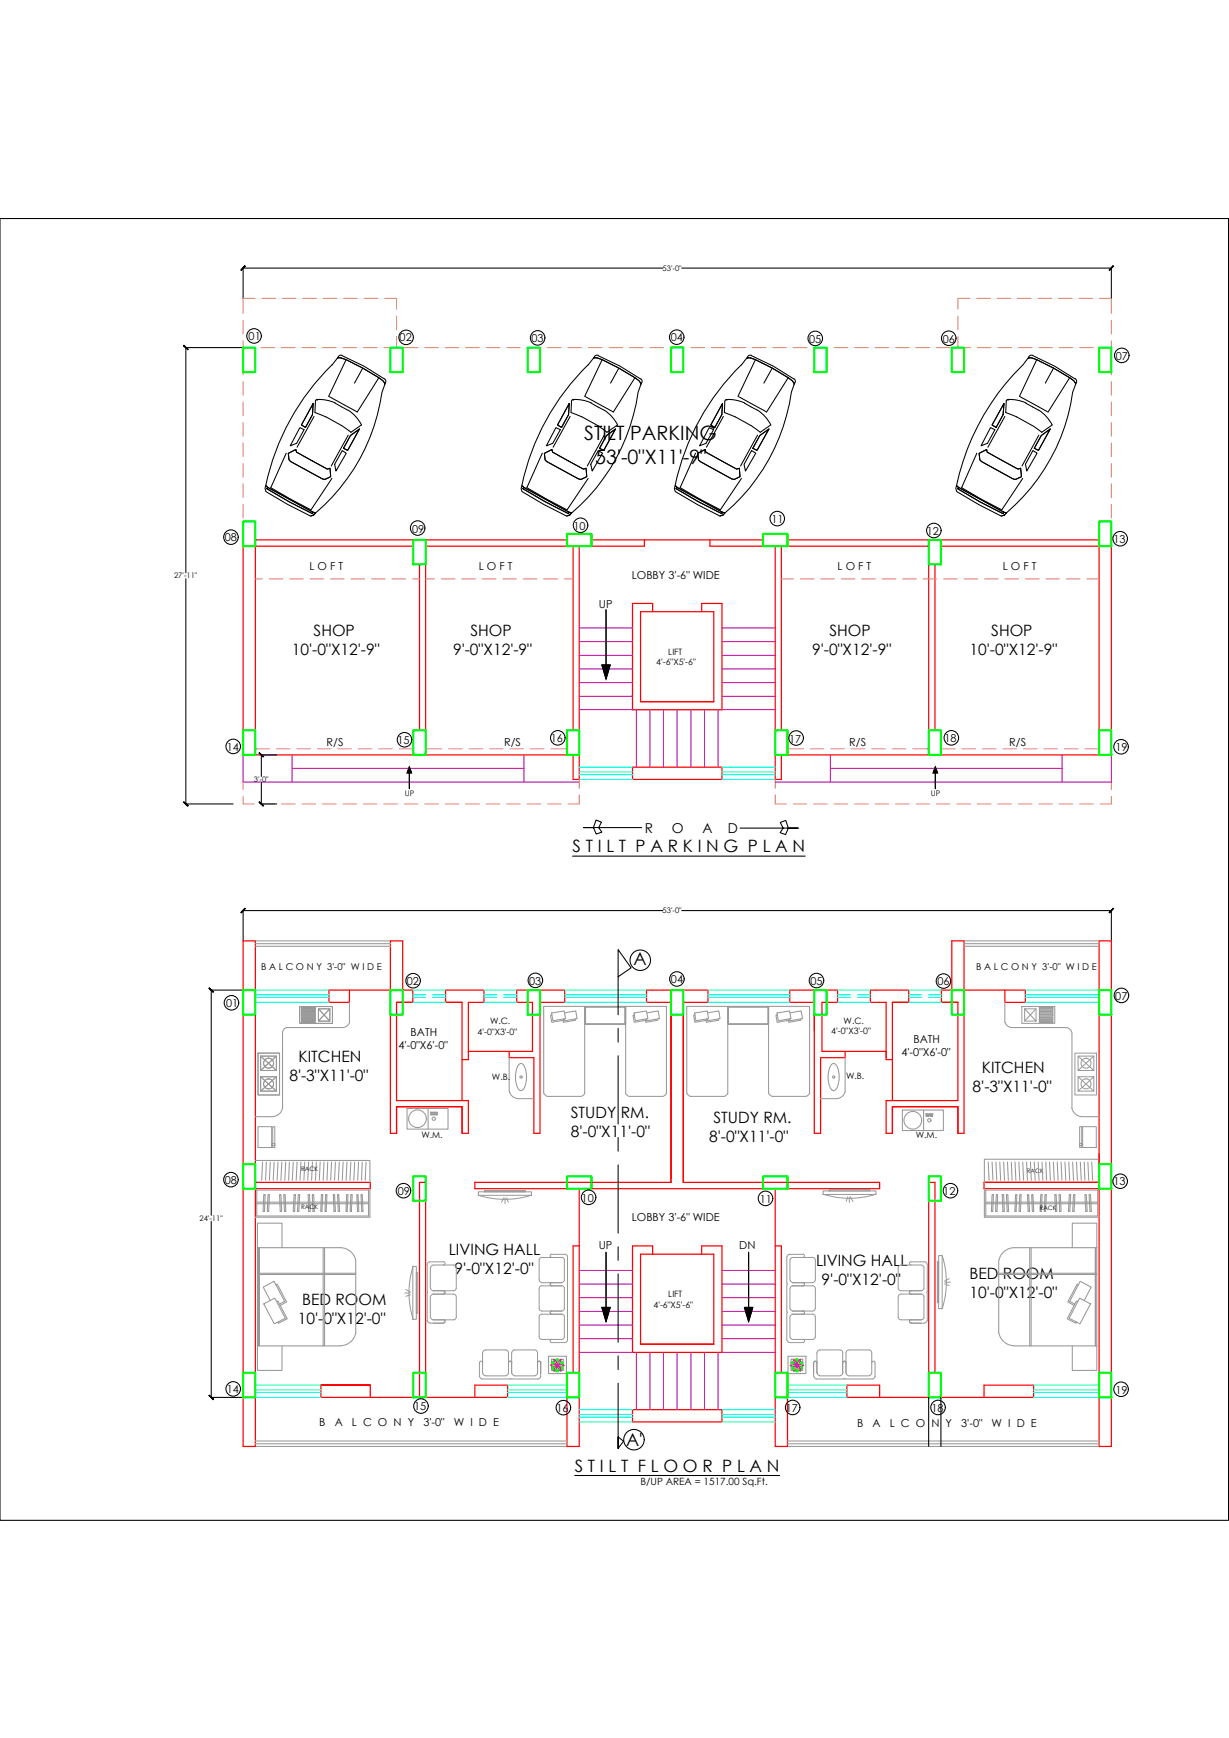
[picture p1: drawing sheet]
<svg xmlns="http://www.w3.org/2000/svg" width="297mm" height="420mm" viewBox="0 0 297 420" stroke-linecap="round" stroke-linejoin="round" font-family="sans-serif">
<!-- layer: 0 -->
<g fill="none" stroke="#f00" stroke-width=".3">
<path d="M58.8 130.5v52h81.2M61.7 130.5h75.3M99.9 132h-38.2v50.5M101.4 136.4v40.1M102.9 130.5v52M102.9 132h34.1M140 132v56.4h-1.5v-5.9M143 130.5h41.4M155.7 130.5v1.5h-17.2v44.5M171.6 130.5v1.5h52.9M187.4 132v56.4h1.4v-5.9M188.8 132v44.5"/>
<path d="M190.3 130.5h75.3M224.5 130.5v52M226 136.4v40.1M227.4 132h38.2v50.5M268.6 130.5v52h-81.2M154.8 147.9h17.7v21.7h-17.7zM157.7 147.9v-2h-4.8v25.7h21.6v-25.7h-4.9v2M152.9 185.5h21.6v2.9h-21.6zM58.8 227.5h2.9v58.3h27.8v1.6h-27.8v62.3h-2.9zM84.5 239.4v2.9h-5v-2.9h14.9M95.8 239.4h4v2.9h-4v23.8h17.4v7.9h-1.5v-6.5M97.3 239.4v-11.9h-2.9v46.5h1.4"/>
<path d="M156.3 239.4h14.8v2.9h-6v43.5h47.5v1.6h-97.8v-1.6h47.4v-43.5h-5.9zM230 239.4v-11.9h3v46.5h-1.5M231.5 239.4h-4v2.9h4v23.8h-17.3v7.9h1.5v-6.5M233 239.4h14.8v2.9h-4.9v-2.9M265.6 227.5h3v122.2h-3v-62.3h-27.8v-1.6h27.8zM111.7 256.2h1.5v-13.9h3.8v-2.9h-9.3v2.9h4v23.8M113.2 254.2h15.5v-11.9h-3.8v-2.9h11.6v2.9h-6v31.7h-1.5v-18.3h-5.9v-1.5M204.3 254.2v1.5h-6v18.3h-1.5v-31.7h-5.9v-2.9h11.5v2.9h-3.7v11.9h15.5M215.7 256.2h-1.5v-13.9h-3.8v-2.9h9.2v2.9h-3.9v23.8M111.7 267.5h-15.9v6.5M111.7 267.5v6.5M215.7 267.5h15.8v6.5"/>
<path d="M215.7 267.5v6.5M140 287.4v62.3h-3v-11.9M187.4 287.4v62.3h2.9v-11.9M140 301.2h-1.5v30.7M154.8 303.2h17.7v21.8h-17.7zM157.7 303.2v-2h-4.8v25.7h21.6v-25.7h-4.9v2M187.4 301.2h1.4v30.7M89.4 334.9h-11.8h11.9M89.5 334.9h-11.9v2.9h45.1v-2.9h-7.9v2.9M89.5 334.9v2.9M101.4 337.8v-52h1.5v52M212.6 337.8v-2.9h-7.9v2.9h45.1v-2.9h-12v2.9"/>
<path d="M226 331.9v-46.1h-1.5v52M152.9 340.8h21.6v2.9h-21.6z"/>
</g>
<g fill="none" stroke="#989898" stroke-width=".25">
<path d="M61.7 227.5h32.7M61.7 228.1h32.7M61.7 228.8h32.7M233 227.5h32.6M233 228.1h32.6M233 228.8h32.6M68.3 249.6v18.4M69.3 248.4l-.8 .5-.2 .7M84.5 242.3v4.9M84.5 247.1l-.4 .7-1.1 .6h-13.7M123.1 255.7v8.1M125.3 257.4a.68 .68 0 0 1 1.2 0 6.2 6.2 0 0 1 0 5.9 .68 .68 0 0 1-1.2 0 6.2 6.2 0 0 1 0-5.9z"/>
<path d="M133.3 244.9l3.1-.5 .3 1.9-3.1 .5zM133.4 245.4h-.3l.2 1.7 3-.5-.1-.3M136.4 244.9l2.7-.5 .4 1.9-3.1 .5v-.5M139.1 246.3v.3l-3 .5v-.4M141.3 243.3h9.9v4.4h-9.9zM141.5 243.5h9.5v4h-9.5zM153.2 244.9l3.1-.5 .3 1.9-3.1 .5zM153.3 245.4h-.3l.3 1.7 2.9-.5v-.3M156.3 244.9l2.8-.5 .3 1.9-3.1 .5v-.5M159 246.3v.3l-2.9 .5-.1-.4M167.9 244.9l3-.5 .3 1.9-3 .5zM168 245.4h-.4l.3 1.7 3-.5-.1-.3"/>
<path d="M171 244.9l2.7-.5 .3 1.9-3 .5-.1-.5M173.6 246.3l.1 .3-3 .5-.1-.4M175.9 243.3h9.9v4.4h-9.9zM176.1 243.5h9.5v4h-9.5zM187.8 244.9l3-.5 .4 1.9-3.1 .5zM187.9 245.4h-.4l.3 1.7 3-.5-.1-.3M190.9 244.9l2.7-.5 .4 1.9-3.1 .5-.1-.5M193.5 246.3l.1 .3-3 .5v-.4M200.9 257.4a.68 .68 0 0 1 1.2 0 6.2 6.2 0 0 1 0 5.9 .68 .68 0 0 1-1.2 0 6.2 6.2 0 0 1 0-5.9zM204.3 255.7v8.1M242.9 242.3v4.9M242.9 247.1l.4 .7 1.1 .6h13.2"/>
<path d="M257.7 248.4a1.67 1.67 0 0 1 1.4 1.4M259.1 249.9v18.1M61.7 270h4.4M68.3 267.9a2.48 2.48 0 0 1-2.2 2M98.4 268h9.9v5h-9.9zM103.5 268v5M104.1 268.9h1.6v.2h-1.6zM104.1 269.3h.7v.2h-.7zM105 269.3h.7v.2h-.7zM123.1 263.8a2.1 2.1 0 0 0 1.9 1.7M125 265.6h4M132.3 265l8.1 .1 .6-.3 .3-.6v-20.9h-9.9v20.9l.4 .6 .6 .3"/>
<path d="M151.2 264.3l.4 .5 .5 .3 8-.1M151.2 264.2v-20.9h9.9v20.9l-.4 .6-.5 .3M175.9 264.2v-20.9h-9.9v20.9l.4 .6 .5 .3 8-.1M175.9 264.3l-.3 .5-.6 .3M195.7 264.2v-20.9h-9.9v20.9l.3 .6 .6 .3 8-.1 .6-.2 .4-.5M198.3 265.6h4.1M204.3 263.8a2.1 2.1 0 0 1-1.9 1.7M218.1 268.4h9.9v4.9h-9.9zM223.2 268.4v4.9M223.8 269.2h1.7v.3h-1.7zM223.8 269.7h.7v.2h-.7zM224.7 269.7h.7v.2h-.7z"/>
<path d="M259.1 267.9a2.48 2.48 0 0 0 2.2 2M261.2 270h4.4M61.7 280.5h27.7v5.3M62.1 287.7h27v6.3h-27zM62.1 290.6h27M62.1 291h27M63.5 280.9l-.3 4.4M63.8 288.8h.3l-.2 4.1h-.3zM64.4 280.9l-.2 4.4M64.8 288.8h.3l-.2 4.1h-.3zM65.3 280.9l-.2 4.4M66.3 280.9l-.3 4.4"/>
<path d="M67.2 280.9l-.2 4.4M67.6 288.8h.3l.2 4.1h-.4zM68.1 280.9l-.2 4.4M68.6 288.8h.3l.2 4.1h-.4zM69 280.9l-.2 4.4M69.9 280.9l-.1 4.4M70.9 280.9l-.2 4.4M71.1 288.8h.3l-.2 4.1h-.3zM71.8 280.9l-.2 4.4M72.1 288.8h.3l-.2 4.1h-.3zM72.7 280.9l-.2 4.4M73.7 280.9l-.3 4.4"/>
<path d="M74.5 288.8h.3l.2 4.1h-.4zM74.6 280.9l-.2 4.4M75.5 288.8h.3l.2 4.1h-.4zM75.5 280.9l-.2 4.4M76.5 280.9l-.3 4.4M77.4 280.9l-.2 4.4M77.7 288.8h.3l-.2 4.1h-.3zM78.3 280.9l-.2 4.4M78.7 288.8h.3l-.2 4.1h-.3zM79.2 280.9l-.2 4.4M80.1 280.9l-.2 4.4M80.6 288.8h.3l.2 4.1h-.4z"/>
<path d="M81.1 280.9l-.2 4.4M81.6 288.8h.3l.2 4.1h-.4zM82 280.9l-.2 4.4M82.9 280.9l-.2 4.4M83.8 288.8h.3l-.2 4.1h-.3zM83.9 280.9l-.2 4.4M84.8 288.8h.3l-.2 4.1h-.3zM84.8 280.9l-.2 4.4M85.7 280.9l-.2 4.4M86.2 288.8h.3l.2 4.1h-.3zM86.7 280.9l-.3 4.4M87.2 288.8h.3l.3 4.1h-.4z"/>
<path d="M87.5 280.9l-.1 4.4M88.5 280.9l-.2 4.4M89.4 287.4v6.9h-27.7M237.9 287.4v6.9h27.7M238.3 287.7h27v6.3h-27zM238.3 290.6h27M238.3 291h27M238.8 280.9l.3 4.4M239.8 288.8h.3l-.2 4.1h-.3zM239.8 280.9l.2 4.4M240.7 280.9l.2 4.4M240.8 288.8h.3l-.1 4.1h-.4z"/>
<path d="M241.6 280.9l.3 4.4M242.2 288.8h.4l.1 4.1h-.3zM242.6 280.9l.2 4.4M243.2 288.8h.4l.2 4.1h-.4zM243.5 280.9l.2 4.4M244.4 280.9l.2 4.4M245.3 280.9l.2 4.4M245.4 288.8h.4l-.2 4.1h-.3zM246.3 280.9l.2 4.4M246.5 288.8h.3l-.2 4.1h-.3zM247.2 280.9l.2 4.4M248.1 280.9l.2 4.4"/>
<path d="M248.3 288.8h.3l.2 4.1h-.3zM249 280.9l.3 4.4M249.3 288.8h.3l.3 4.1h-.4zM250 280.9l.2 4.4M250.9 280.9l.2 4.4M251.5 288.8h.4l-.2 4.1h-.3zM251.8 280.9l.3 4.4M252.6 288.8h.3l-.2 4.1h-.3zM252.8 280.9l.1 4.4M253.7 280.9l.2 4.4M254.6 280.9l.2 4.4M254.9 288.8h.4l.1 4.1h-.3z"/>
<path d="M255.5 280.9l.2 4.4M255.9 288.8h.4l.2 4.1h-.4zM256.5 280.9l.2 4.4M257.4 280.9l.2 4.4M258.3 280.9l.2 4.4M258.4 288.8h.4l-.2 4.1h-.4zM259.2 280.9l.3 4.4M259.5 288.8h.3l-.2 4.1h-.4zM260.2 280.9l.2 4.4M261.1 280.9l.2 4.4M262 280.9l.2 4.4M262.2 288.8h.4l.2 4.1h-.4z"/>
<path d="M262.9 280.9l.2 4.4M263.2 288.8h.4l.2 4.1h-.4zM263.9 280.9l.2 4.4M265.6 280.2h-27.7v5.6M62.2 301.6v23.8h20.1M62.2 301.6h20.1a3.8 3.8 0 0 1 3.7 3.1v17.6M62.2 301.6v-5.9h6v5.9M62.2 307.8h23.8M62.2 308.1h23.8M62.5 301.6h.2v23.8h-.2zM63.8 315.2l2.6-1.4 2.6 4.9-2.7 1.3zM65.3 314.4l-1.7-3.2 2.7-1.4 2.5 4.8-1.2 .7"/>
<path d="M66.7 310.6l.3-.2 2.3 4.3-1.6 .9M66.8 314.7l.3-.2 2.3 4.3-2.1 1.1-.2-.3M78.1 301.6v23.8M78.4 301.6v23.8M241.4 307.8h23.7M241.4 308.1h23.7M248.9 301.6v23.8M249.2 301.6v23.8M259.2 301.6v-5.9h5.9v5.9M260.5 314.7l-.3-.2-2.3 4.3 2.2 1.1 .1-.3M260.6 310.6l-.3-.2-2.2 4.3 1.5 .9M260.9 313.8l2.7 1.4-2.6 4.8-2.6-1.3z"/>
<path d="M262 314.4l1.7-3.2-2.6-1.4-2.6 4.8 1.3 .7M264.7 301.6h.1v23.8h-.1zM265.1 301.6v23.8h-20M265.1 301.6h-20a3.8 3.8 0 0 0-3.7 3.1v17.6M62.2 325.4v5.9h6v-5.9M86 322.3a3.8 3.8 0 0 1-3.7 3M132.6 327.9h4.3v4.2h-4.3zM133.3 328.6h2.8v2.7h-2.8zM190.5 327.9h4.3v4.2h-4.3zM191.2 328.6h2.8v2.7h-2.8zM241.4 322.3a3.8 3.8 0 0 0 3.7 3M259.2 325.4v5.9h5.9v-5.9"/>
<path d="M61.7 349.7h75.3M61.7 349h75.3M61.7 348.4h75.3M190.3 349.7h75.3M190.3 349h75.3M190.3 348.4h75.3"/>
<circle cx="100.9" cy="270.4" r="2.14"/>
<circle cx="104.8" cy="270.4" r=".4"/>
<circle cx="125.9" cy="260.4" r=".28"/>
<circle cx="201.5" cy="260.4" r=".28"/>
<circle cx="220.6" cy="270.8" r="2.14"/>
<circle cx="224.6" cy="270.8" r=".4"/>
</g>
<g fill="none" stroke="#b800b8" stroke-width=".25">
<path d="M140 151.8h12.9M140 155.1h12.9M140 158.4h12.9M174.5 151.8h12.9M174.5 155.1h12.9M174.5 158.4h12.9M140 161.7h12.9M140 165h12.9M140 168.3h12.9M140 171.6h12.9M153.8 171.6v13.9M157.1 171.6v13.9"/>
<path d="M160.4 171.6v13.9M163.7 171.6v13.9M167 171.6v13.9M170.3 171.6v13.9M173.6 171.6v13.9M174.5 161.7h12.9M174.5 165h12.9M174.5 168.3h12.9M174.5 171.6h12.9M58.8 182.5v6.6h81.2M70.6 182.5v6.6M70.6 185.8h56"/>
<path d="M126.6 182.5v6.6M200.7 185.8h56M200.7 182.5v6.6M256.7 182.5v6.6M268.6 182.5v6.6h-81.2M140 307.1h12.9M140 310.4h12.9M140 313.7h12.9M140 317h12.9M174.5 307.1h12.9M174.5 310.4h12.9M174.5 313.7h12.9"/>
<path d="M174.5 317h12.9M140 320.3h12.9M140 323.6h12.9M140 326.9h12.9M153.8 326.9v13.9M157.1 326.9v13.9M160.4 326.9v13.9M163.7 326.9v13.9M167 326.9v13.9M170.3 326.9v13.9M173.6 326.9v13.9M174.5 320.3h12.9"/>
<path d="M174.5 323.6h12.9M174.5 326.9h12.9"/>
</g>
<g fill="none" stroke="#000" stroke-width=".25">
<path d="M0 52.8h296.9v314.7h-296.9zM58.8 64.7v7.4M58.8 64.8h101.4M164.8 64.8h103.8M268.6 64.7v7.4M44.8 84h13.9M44.9 84v54.5M44.9 139.9v54.5M146.5 147.4v13.3h1l-1 3.5-1-3.5h1zM44.8 194.4h11.5M63.1 194.4h3.8M63.1 182.5h3.8"/>
<path d="M63.2 182.5v5.2M63.2 189.1v5.3M98.9 185.4l.6 1.5h-.6v3.8v-3.8h-.5zM226.1 185.4l.5 1.5h-.5v3.8v-3.8h-.6zM138.4 207h56.2M143.4 200.1l.7 1.5 1.4-.4-.8-1.1 .7-1.3-1.3-.6-.7 1.9h-2.3h14M178.9 200.2h14h-2.4l-.6-1.9-1.3 .5 .7 1.4-.7 1.1 1.3 .5 .6-1.6M51 239.4h7.7M51.1 239.4v54.4M58.8 220v7.5M58.8 220.1h101.4M149.4 236.1l3.1-2.1-3.1-4.4v15.7"/>
<path d="M164.8 220.1h103.8M268.6 220v7.5M149.4 248.6v3.3M149.4 255.2v16.5M149.4 275v3.3M51.1 295.2v42.6M149.4 281.6v16.5M146.5 302.7v13.4h1l-1 3.4-1-3.4h1zM149.4 301.4v3.3M149.4 308v16.5M180.9 302.7v13.4h1l-1 3.4-1-3.4h1zM51 337.8h7.7"/>
<path d="M149.4 334.4v15.7v-2.7l1.3 1-1.3 1.7M149.4 327.8v3.3M224.5 337.8v11.9M227.4 337.8v11.9M138.9 356.7h49.5"/>
<circle cx="61.4" cy="81.2" r="1.76"/>
<circle cx="98.1" cy="81.6" r="1.76"/>
<circle cx="129.9" cy="81.7" r="1.76"/>
<circle cx="163.6" cy="81.5" r="1.76"/>
<circle cx="197" cy="81.8" r="1.76"/>
<circle cx="229.3" cy="81.8" r="1.76"/>
<circle cx="271.1" cy="85.9" r="1.76"/>
<circle cx="55.8" cy="129.9" r="1.76"/>
<circle cx="100.9" cy="127.7" r="1.76"/>
<circle cx="140.3" cy="127" r="1.76"/>
<circle cx="187.9" cy="125.4" r="1.76"/>
<circle cx="225.7" cy="128.2" r="1.76"/>
<circle cx="270.7" cy="130.2" r="1.76"/>
<circle cx="97.8" cy="178.8" r="1.76"/>
<circle cx="134.8" cy="178.4" r="1.76"/>
<circle cx="192.4" cy="178.4" r="1.76"/>
<circle cx="229.9" cy="178.4" r="1.76"/>
<circle cx="56.4" cy="180.4" r="1.76"/>
<circle cx="271" cy="180.5" r="1.76"/>
<circle cx="99.8" cy="237.1" r="1.76"/>
<circle cx="129.4" cy="237" r="1.76"/>
<circle cx="154.7" cy="232.1" r="2.48"/>
<circle cx="163.6" cy="236.7" r="1.76"/>
<circle cx="197.3" cy="237" r="1.76"/>
<circle cx="228" cy="237.2" r="1.76"/>
<circle cx="55.9" cy="242.4" r="1.76"/>
<circle cx="271" cy="240.6" r="1.76"/>
<circle cx="55.8" cy="285.2" r="1.76"/>
<circle cx="97.5" cy="287.8" r="1.76"/>
<circle cx="142.3" cy="289.5" r="1.76"/>
<circle cx="185" cy="289.7" r="1.76"/>
<circle cx="229.7" cy="287.8" r="1.76"/>
<circle cx="270.7" cy="285.6" r="1.76"/>
<circle cx="56.4" cy="335.8" r="1.76"/>
<circle cx="101.7" cy="339.9" r="1.76"/>
<circle cx="271" cy="335.9" r="1.76"/>
<circle cx="136.2" cy="340.3" r="1.76"/>
<circle cx="153.2" cy="348" r="2.48"/>
<circle cx="191.6" cy="340.3" r="1.76"/>
<circle cx="226.7" cy="340.3" r="1.76"/>
</g>
<g fill="#000" stroke="#000" stroke-width=".24">
<path d="M145.5 160.7h2l-1 3.5zM98.9 185.4l.6 1.5h-1.1zM226.1 185.4l.5 1.5h-1.1zM145.5 316.1h2l-1 3.4zM179.9 316.1h2l-1 3.4z"/>
<path d="M59.2 64.3l-.9 1.1 1-1.1zM58.2 65.2l1-.9-.9 1.1z"/>
<path d="M268.1 65.2v.2l.9-1.1zM269 64.3h.2l-1.1 1.1z"/>
<path d="M44.4 83.6l.9 .9h.2zM44.4 83.6l1.1 .9z"/>
<path d="M44.4 193.8v.1l1.1 .9zM44.4 193.9l1.1 .9-.2 .1z"/>
<path d="M62.7 193.8l-.1 .1 1.1 .9zM62.6 193.9l1.1 .9-.1 .1z"/>
<path d="M62.6 182l1 1 .1-.1zM62.6 182l1.1 .9z"/>
<path d="M59.2 219.6l-.9 1.1 1-1zM59.2 219.6l-.9 1.1-.1-.1z"/>
<path d="M50.5 238.9l1 1 .1-.1zM50.5 238.9l1.1 .9z"/>
<path d="M268.1 220.6v.1l.9-1.1zM269 219.6l.2 .1-1.1 1z"/>
<path d="M50.6 337.3l1 .9zM50.5 337.4l1.1 .8-.1 .2z"/>
</g>
<!-- layer: f -->
<g fill="none" stroke="#989898" stroke-width=".24">
<path d="M62.4 254.6h5.2v10.1h-5.2zM63 255.3h3.8v3.5h-3.8zM63 255.3l3.8 3.5M66.8 255.3l-3.8 3.5M72.4 243.3h7.9v4.1h-7.9zM72.9 246.9h3.3v.3h-3.3zM72.9 246.4h3.3v.3h-3.3zM72.9 245.9h3.3v.3h-3.3zM72.9 245.4h3.3v.3h-3.3zM72.9 244.9h3.3v.3h-3.3zM72.9 244.4h3.3v.3h-3.3zM72.9 243.9h3.3v.3h-3.3z"/>
<path d="M72.9 243.5h3.3v.3h-3.3zM77 243.9l2.7 2.9M79.7 243.9l-2.7 2.9v-2.9h2.7v2.9h-2.7M247 243.3h7.9v4.1h-7.9zM247.6 243.9l2.8 2.9v-2.9h-2.8v2.9h2.8M250.4 243.9l-2.8 2.9M251.2 246.9h3.3v.3h-3.3zM251.2 246.4h3.3v.3h-3.3zM251.2 245.9h3.3v.3h-3.3zM251.2 245.4h3.3v.3h-3.3zM251.2 244.9h3.3v.3h-3.3zM251.2 244.4h3.3v.3h-3.3z"/>
<path d="M251.2 243.9h3.3v.3h-3.3zM251.2 243.5h3.3v.3h-3.3zM259.8 254.6h5.2v10.1h-5.2zM260.6 255.3h3.8v3.5h-3.8zM260.6 255.3l3.8 3.5M264.4 255.3l-3.8 3.5M62.4 272.4h3.3v5h-3.3zM63 260.3h3.8v3.5h-3.8zM63 260.3l3.8 3.5M65.7 276.4h.7v.5h-.7zM65.9 272.4h.5v5h-.5zM66.8 260.3l-3.8 3.5"/>
<path d="M260.6 260.3h3.8v3.5h-3.8zM260.6 260.3l3.8 3.5M260.9 272.4h.6v5h-.6zM260.9 276.4h.8v.5h-.8zM261.7 272.4h3.3v5h-3.3zM264.4 260.3l-3.8 3.5M115.6 288.1h12.8v.9h-12.8zM115.6 288.9a21.1 21.1 0 0 0 12.8 0M117.1 287.8h9.9v.3h-9.9zM121.8 289.5l-.6 1.2M122.1 289.7l-.1 1.3M122.5 289.6l.4 1.1"/>
<path d="M198.9 287.9h12.8v.9h-12.8zM198.9 288.7a21.1 21.1 0 0 0 12.8 0M200.4 287.6h9.9v.3h-9.9zM204.9 289.3l-.4 1.1M205.3 289.5v1.2M205.5 289.3l.7 1.1M97.8 312.6h1.3M98.1 311.7l1.1 .7M99.2 313l-1.1 .4M99.8 306.2h.8v12.7h-.8zM99.8 306.1a21.1 21.1 0 0 0 0 12.8M100.6 307.6h.4v9.9h-.4z"/>
<path d="M130.3 304.6v4.8M130.3 318.3v4.9M130.3 316.3a.7 .7 0 0 0 .7 .6h4.8M130.3 309.4a.7 .7 0 0 0 .7 .6M131 317.7h4.8l.3 .1 .3 .5M131 304h4.8l.3 .1 .3 .4M131 310.9h4.8M131 310.1h4.8M131 317.7a.7 .7 0 0 0-.7 .6M131 310.8a.7 .7 0 0 0-.7 .7v4.8M131 304a.7 .7 0 0 0-.7 .6M133.3 303.2h3.2"/>
<path d="M133.4 316.9a.4 .4 0 0 0-.4 .4 .4 .4 0 0 0 .4 .4M133.4 310a.4 .4 0 0 0-.4 .5 .4 .4 0 0 0 .4 .4M133.4 303.2a.4 .4 0 0 0-.4 .4 .4 .4 0 0 0 .4 .4M135.8 310.8l.3 .1 .3 .5M136.4 304.5v5M136.4 311.4v5M136.4 318.3v4.9M136.4 316.4l-.3 .4-.3 .1M136.4 309.5l-.3 .4-.3 .1M136.6 303.2l.2 .1 .4 .5v6.5M137.1 317.3l.1 6.7-.1 .3-.5 .3M137.2 310.7l-.1 6.6"/>
<path d="M137.2 310.2v.4M190.2 303.8v6.5M190.2 310.7v6.4M190.2 317.5v6.5M190.2 310.2v.4M190.2 317.1l.1 .2M190.3 317.3l-.1 .2M190.8 303.2h3.2M190.8 303.2l-.2 .1-.4 .5M190.9 304.5v5M190.9 311.4v5M190.9 318.3v4.9"/>
<path d="M191 316.4l.3 .4 .3 .1M191 309.5l.3 .4 .3 .1M191.6 317.7h4.8M191.6 310.9h4.8M191.6 310.1h4.8M191.6 304h4.8M191.6 317.7l-.3 .1-.3 .5M191.6 310.8l-.3 .1-.3 .5M191.6 304l-.3 .1-.3 .4M194 316.9a.4 .4 0 0 1 .4 .4 .4 .4 0 0 1-.4 .4M194 310a.4 .4 0 0 1 .4 .5 .4 .4 0 0 1-.4 .4M194 303.2a.4 .4 0 0 1 .4 .4 .4 .4 0 0 1-.4 .4"/>
<path d="M196.4 317.7a.7 .7 0 0 1 .7 .6M196.4 310.8a.7 .7 0 0 1 .7 .7v4.8M196.4 304a.7 .7 0 0 1 .7 .6M197.1 316.3a.7 .7 0 0 1-.7 .6h-4.8M197.1 309.4a.7 .7 0 0 1-.7 .6M197.1 304.6v4.8M197.1 318.3v4.9M226.6 305h.3v9.9h-.3zM226.9 303.5h.8v12.9h-.8zM227.7 303.5a21.1 21.1 0 0 1 0 12.8M228.3 310.4l1.1 .4M229.4 309.1l-1.1 .7"/>
<path d="M229.7 310h-1.3M130.3 323.1a.7 .7 0 0 0 .7 .7h4.8l.3-.1 .3-.5M133.4 323.8a.4 .4 0 0 0-.4 .4 .4 .4 0 0 0 .4 .4h3.1M190.2 324l.4 .5 .2 .1M191 323.2l.3 .5 .3 .1M194 323.8a.4 .4 0 0 1 .4 .4 .4 .4 0 0 1-.4 .4h-3.2M197.1 323.1a.7 .7 0 0 1-.7 .7h-4.8"/>
<circle cx="64.9" cy="257" r="1.21"/>
<circle cx="262.5" cy="257" r="1.21"/>
<circle cx="64.9" cy="262" r="1.21"/>
<circle cx="262.5" cy="262" r="1.21"/>
</g>
<!-- layer: 0.09 dim. -->
<g fill="none" stroke="#989898" stroke-width=".24">
<path d="M103.3 312.7v6.6M103.3 312.2v.2M103.3 319.2l.3 .5 .3 .1M103.3 312.4v.2M103.9 305.1h3.2M103.9 319.9h3.2M103.9 305l-.3 .1-.3 .5v6.7M104 306.4v5M104 313.4v5.1M104.1 306.4l.6-.6h4.9a.7 .7 0 0 1 .7 .7v4.9M104.1 313.4l.6-.6h4.9a.7 .7 0 0 1 .7 .7M104.1 318.5l.3 .5 .3 .1"/>
<path d="M107.2 312a.4 .4 0 0 1 .4 .4 .4 .4 0 0 1-.4 .4M107.2 305a.4 .4 0 0 1 .4 .4 .4 .4 0 0 1-.4 .4M107.2 319a.4 .4 0 0 1 .4 .4 .4 .4 0 0 1-.4 .4M110.3 311.4a.7 .7 0 0 1-.7 .6h-4.9l-.6-.6M110.3 313.5v4.9a.7 .7 0 0 1-.7 .7h-4.9M217.1 313.5v4.9a.7 .7 0 0 0 .7 .7h4.9M217.1 311.4a.7 .7 0 0 0 .7 .6h4.9M220.2 305.1h3.2M220.2 319.9h3.2M220.2 312a.4 .4 0 0 0-.4 .4 .4 .4 0 0 0 .4 .4M220.2 305a.4 .4 0 0 0-.4 .4 .4 .4 0 0 0 .4 .4M220.2 319a.4 .4 0 0 0-.4 .4 .4 .4 0 0 0 .4 .4"/>
<path d="M222.7 305.8h-4.9a.7 .7 0 0 0-.7 .7v4.9M222.7 312.8h-4.9a.7 .7 0 0 0-.7 .7M222.7 305.8l.5 .3 .1 .3v5l-.3 .5-.3 .1M222.7 312.8l.5 .4 .1 .2v5.1l-.3 .5-.3 .1M223.5 305l.3 .1 .3 .5v6.7M224 312.4l.1 .2M224.1 312.2l-.1 .2M224.1 319.2l-.3 .5-.3 .1M224.1 312.7v6.6M116.6 327v4.9M116.7 329.5a.4 .4 0 0 0-.4-.4 .4 .4 0 0 0-.4 .4v3.2l.3 .5 .3 .2M116.7 331.9l.3 .5 .3 .2"/>
<path d="M117.3 332.6h5M117.3 326.3h4.9a.7 .7 0 0 1 .7 .7v4.9M117.3 326.3a.7 .7 0 0 0-.6 .7M122.9 331.9l-.3 .5-.3 .2M122.9 329.5a.4 .4 0 0 1 .4-.4 .4 .4 0 0 1 .4 .4M123.7 331.9v-4.9l.2-.4 .4-.3h5a.7 .7 0 0 1 .6 .7v4.9M123.7 331.9l.3 .5 .3 .2M124.2 332.6h5.1M129.9 331.9l-.3 .5-.3 .2M129.9 329.5a.4 .4 0 0 1 .4-.4 .4 .4 0 0 1 .4 .4M130.7 329.5v3.2l-.6 .7h-13.6M196.6 329.5v3.2"/>
<path d="M196.7 329.5a.4 .4 0 0 1 .4-.4 .4 .4 0 0 1 .4 .4M196.7 332.7l.6 .7h7M197.4 331.9l.1-4.9a.7 .7 0 0 1 .6-.7h4.9a.7 .7 0 0 1 .7 .7v4.9M197.5 331.9l.3 .5 .3 .2M198 332.6h5.1M203.7 331.9l-.3 .5-.3 .2M203.7 329.5a.4 .4 0 0 1 .4-.4 .4 .4 0 0 1 .4 .4M204.5 331.9v-4.9a.7 .7 0 0 1 .6-.7h4.9a.7 .7 0 0 1 .7 .7v4.9M204.5 331.9l.3 .5 .3 .2M205.1 332.6h5M210.7 331.9l-.3 .5-.3 .2M210.7 329.5a.4 .4 0 0 1 .4-.4 .4 .4 0 0 1 .4 .4v3.2l-.3 .5-6.9 .2"/>
</g>
<!-- layer: TREEPLN1_DTL -->
<g fill="none" stroke="#0f0" stroke-width=".25">
<path d="M133.6 329.6l-.3 .1 .3 .2M133.7 330.3l-.3 .2h.4M133.9 330.6l-.3 .5 .4-.2M134 329.3l-.5-.2 .4 .4M134.1 329.5l-.8-.1 .6 .5M134.1 330.3l-.6 .5 .8-.3M134.2 331.2l.1 .4 .3-.4M134.5 331.3v.4l.2-.4M134.5 330.9l.2 .4 .3-.4M134.5 329.3l.2-.8 .2 .8M134.6 328.9l-.3-.4-.1 .5M134.8 329l.2-.3 .1 .3"/>
<path d="M135.1 331.1l-.2 .6-.1-.4M135.3 329.6l.8-.2-.7 .5M135.4 330.3l.5 .5-.7-.3M135.4 329.3l.5-.1-.3 .3M135.6 330.6l.3 .5-.5-.3M135.7 330.3l.3 .2h-.4M135.8 329.6l.3 .1-.3 .2M191.5 329.6l-.3 .1 .3 .2M191.6 330.3l-.3 .2h.4M191.8 330.6l-.3 .5 .4-.2M191.9 329.3l-.5-.2 .4 .4M192 329.5l-.8-.1 .6 .5"/>
<path d="M192 330.3l-.6 .5 .8-.3M192.2 331.2v.4l.2-.4M192.4 331.3v.4l.2-.4M192.4 330.9l.2 .4 .3-.4M192.4 329.3l.2-.8 .2 .8M192.5 328.9l-.3-.4v.5M192.7 329l.2-.3 .1 .3M193 331.1l-.2 .6-.1-.4M193.1 329.6l1-.2-.8 .5M193.3 330.3l.5 .5-.7-.3M193.3 329.3l.5-.1-.3 .3M193.5 330.6l.3 .5-.5-.3"/>
<path d="M193.6 330.3l.3 .2h-.4M193.7 329.6l.3 .1-.3 .2"/>
</g>
<g fill="none" stroke="#ff007f" stroke-width=".3">
<path d="M133.1 330a1.59 1.59 0 0 1 1.6 0M134.7 330.1a1.59 1.59 0 0 1-1.6 0M134.7 330a1.59 1.59 0 0 1-.8-1.3 1.59 1.59 0 0 1 0 2.7 1.59 1.59 0 0 1 .8-1.3M134.7 330.1a1.59 1.59 0 0 0 1.6 0M134.7 330.1a1.59 1.59 0 0 0 .9 1.3 1.6 1.6 0 0 0-.9-1.3M135.2 328.9l.4-.2a1.6 1.6 0 0 1-.9 1.3zM136.3 330a1.59 1.59 0 0 0-1.6 0M191 330a1.59 1.59 0 0 1 1.6 0M191.8 328.7a1.59 1.59 0 0 1 .8 1.4 1.65 1.65 0 0 1-.8-1.4zM192.6 330.1a1.59 1.59 0 0 1-1.6 0M192.6 330.1a1.59 1.59 0 0 0 .8 1.3 1.6 1.6 0 0 0-.8-1.3M192.6 330.1a1.59 1.59 0 0 1-.8 1.3 1.59 1.59 0 0 1 .8-1.3"/>
<path d="M192.6 330.1a1.59 1.59 0 0 0 1.6 0M193.1 328.9l.3-.2a1.6 1.6 0 0 1-.8 1.3zM194.2 330a1.59 1.59 0 0 0-1.6 0"/>
</g>
<!-- layer: 0 -->
<path d="M224.5 182.5h1.5M215.7 242.3h3.9M227.5 242.3h4M224.5 337.8h1.5" fill="none" stroke="#000" stroke-width=".3"/>
<g fill="none" stroke="#0ff" stroke-width=".25">
<path d="M140 188.4h12.9M140 187.3h12.9M140 186.6h12.9M140 185.5h12.9M174.5 188.4h12.9M174.5 187.3h12.9M174.5 186.6h12.9M174.5 185.5h12.9M61.7 239.4h17.8M99.8 239.4h7.9M117 239.4h7.9M136.5 239.4h19.8"/>
<path d="M171.1 239.4h19.8M202.4 239.4h8M219.6 239.4h7.9M247.8 239.4h17.8M61.7 242.3h17.8M61.7 241.1h17.8M61.7 240.5h17.8M99.8 242.3h7.9M99.8 241.1h3.1M99.8 240.5h3.1M104.6 241.1h3.1M104.6 240.5h3.1"/>
<path d="M117 242.3h7.9M117 241.1h3.1M117 240.5h3.1M121.8 241.1h3.1M121.8 240.5h3.1M136.5 242.3h19.8M136.5 241.1h19.8M136.5 240.5h19.8M171.1 242.3h19.8M171.1 241.1h19.8M171.1 240.5h19.8M202.4 242.3h8"/>
<path d="M202.4 241.1h3.2M202.4 240.5h3.2M207.2 241.1h3.2M207.2 240.5h3.2M219.6 242.3h7.9M219.6 241.1h3.2M219.6 240.5h3.2M224.4 241.1h3.1M224.4 240.5h3.1M247.8 242.3h17.8M247.8 241.1h17.8M247.8 240.5h17.8"/>
<path d="M61.7 337.8h15.9M61.7 336.6h15.9M61.7 336h15.9M61.7 334.9h15.9M122.7 337.8h15.8M122.7 336.6h14.3M122.7 336h14.3M122.7 334.9h14.3M188.8 337.8h15.9M190.3 336.6h14.4M190.3 336h14.4M190.3 334.9h14.4"/>
<path d="M249.8 337.8h15.8M249.8 336.6h15.8M249.8 336h15.8M249.8 334.9h15.8M140 343.7h12.9M140 342.6h12.9M140 341.9h12.9M140 340.8h12.9M174.5 343.7h12.9M174.5 342.6h12.9M174.5 341.9h12.9M174.5 340.8h12.9"/>
</g>
<g fill="none" stroke="#dd8a6e" stroke-width=".25">
<path d="M58.8 77.4v3.3M61.6 72.1h-2.8v3.7M63.3 72.1h3.3M68.2 72.1h3.3M73.2 72.1h3.3M78.1 72.1h3.3M83.1 72.1h3.3M88 72.1h3.3M93 72.1h2.8v2.7M95.8 76.4v3.3M231.5 76.4v3.3M234.4 72.1h-2.9v2.7"/>
<path d="M236.1 72.1h3.3M241 72.1h3.3M245.9 72.1h3.3M250.9 72.1h3.3M255.8 72.1h3.3M260.8 72.1h3.3M265.7 72.1h2.9v3.7M268.6 77.4v3.3M58.8 82.4v3.2M58.8 87.3v3.3M58.8 92.2v3.3M58.8 97.2v3.3"/>
<path d="M58.8 84h2.7M63.1 84h3.3M68 84h3.3M73 84h3.3M77.9 84h3.3M82.9 84h3.3M87.8 84h3.3M92.8 84h3.3M95.8 81.4v2.6M97.7 84h3.3M102.7 84h3.3M107.6 84h3.3"/>
<path d="M112.6 84h3.3M117.5 84h3.3M122.5 84h3.2M127.4 84h3.3M132.3 84h3.3M137.3 84h3.3M142.2 84h3.3M147.2 84h3.3M152.1 84h3.3M157.1 84h3.3M162 84h3.3M167 84h3.3"/>
<path d="M171.9 84h3.3M176.9 84h3.3M181.8 84h3.3M186.8 84h3.2M191.7 84h3.3M196.6 84h3.3M201.6 84h3.3M206.5 84h3.3M211.5 84h3.3M216.5 84h3.3M221.4 84h3.3M226.3 84h3.3"/>
<path d="M231.3 84h3.3M231.5 81.4v2.6M236.2 84h3.3M241.2 84h3.3M246.1 84h3.3M251.1 84h3.2M256 84h3.3M260.9 84h3.3M265.9 84h2.7M268.6 82.4v3.2M268.6 87.3v3.3M268.6 92.2v3.3"/>
<path d="M268.6 97.2v3.3M58.8 102.2v3.3M58.8 107.1v3.3M58.8 112.1v3.3M58.8 117v3.3M268.6 102.2v3.3M268.6 107.1v3.3M268.6 112.1v3.3M268.6 117v3.3M58.8 121.9v3.3M58.8 126.9v3.6M61.7 140h1.7"/>
<path d="M65.1 140h3.3M70 140h3.3M74.9 140h3.3M79.9 140h3.3M84.8 140h3.3M89.8 140h3.3M94.7 140h3.3M99.7 140h1.7M102.9 140h2.1M106.7 140h3.3M111.6 140h3.3M116.6 140h3.3"/>
<path d="M121.5 140h3.3M126.4 140h3.4M131.4 140h3.3M136.4 140h2.1M188.8 140h3M193.4 140h3.3M198.4 140h3.3M203.3 140h3.3M208.3 140h3.3M213.2 140h3.3M218.2 140h3.3M223.1 140h3.3"/>
<path d="M228 140h3.4M233 140h3.3M238 140h3.3M242.9 140h3.3M247.9 140h3.3M252.8 140h3.3M257.7 140h3.3M262.7 140h2.9M268.6 121.9v3.3M268.6 126.9v3.6M58.8 189.1v1.8M58.8 192.5v1.9h2.6"/>
<path d="M61.7 181h3.5M63.1 194.4h3.3M66.8 181h3.3M68 194.4h3.3M71.8 181h3.3M73 194.4h3.3M76.7 181h3.3M77.9 194.4h3.3M81.7 181h3.2M82.9 194.4h3.3M86.6 181h3.3M87.8 194.4h3.3"/>
<path d="M91.5 181h3.3M92.8 194.4h3.3M96.5 181h3.4M97.7 194.4h3.3M102.7 194.4h3.3M102.9 181h3.9M107.6 194.4h3.3M108.4 181h3.3M112.6 194.4h3.3M113.4 181h3.3M117.5 194.4h3.3M118.3 181h3.3"/>
<path d="M122.4 194.4h3.3M123.2 181h3.3M127.4 194.4h3.3M128.2 181h3.3M132.3 194.4h3.3M133.1 181h3.9M140 192.2v2.2h-2.7M140 188.4v2.1M187.4 192.2v2.2h2.7M187.4 188.4v2.1M190.3 181h3.9M191.7 194.4h3.3"/>
<path d="M195.8 181h3.3M196.6 194.4h3.3M200.8 181h3.3M201.6 194.4h3.3M205.7 181h3.3M206.5 194.4h3.3M210.7 181h3.3M211.5 194.4h3.3M215.6 181h3.3M216.5 194.4h3.3M220.6 181h3.9M221.4 194.4h3.3"/>
<path d="M226.3 194.4h3.3M227.4 181h3.5M231.3 194.4h3.3M232.5 181h3.3M236.2 194.4h3.3M237.4 181h3.3M241.2 194.4h3.3M242.4 181h3.3M246.1 194.4h3.3M247.4 181h3.3M251.1 194.4h3.3M252.3 181h3.3"/>
<path d="M256 194.4h3.3M257.3 181h3.3M260.9 194.4h3.3M262.2 181h3.4M268.6 189.1v1.8M268.6 192.5v1.9h-2.7"/>
</g>
<!-- layer: TEXT -->
<g fill="none" stroke="#000" stroke-width=".25">
<path d="M75.7 97.5l-.2 2.7-1.7 3.1-.9-.6zM76.6 96.6h.1M76.6 96.6l-.4 .3-.1 2.8 2.6 1.1M76.6 96.6l1.9 .1 2.5 .7M79.6 95.9l6.6 3.6M80.3 88.2a57.5 57.5 0 0 0-16.1 29.1M81 97.5l3.1 1.7M81.7 86.3l-1.4 1.9M81.9 86.5l-.4 .2M81.9 86.5h.5a46.7 46.7 0 0 1 10.2 5.6l.3 .5-.3-.5a46.7 46.7 0 0 0-10.2-5.6zM82.7 86l5.3 2.5 4.9 3.1M82.7 85.9a.74 .74 0 0 0-1 .4"/>
<path d="M83.7 87l-4.3 8.8M84.2 99.2l1.6 1.3 1.6 2.2M87.7 89l-2 3.6M91.6 91.3l-5.3 8.4M92.9 91.6a.74 .74 0 0 1 .3 1M92.9 92.5l.1 .4M93.1 92.6l-.8 2.2a46.8 46.8 0 0 1-16 29.2l-.7-.2-10.8-5.9-.6-.5M137.6 97.5l-.2 2.7-1.7 3.1-1-.6zM138.5 96.6h.1M138.5 96.6l-.4 .3-.1 2.8 2.6 1.1M138.5 96.6l1.9 .1 2.5 .7M141.5 95.9l6.6 3.6"/>
<path d="M142.2 88.2a57.5 57.5 0 0 0-16.1 29.1M142.9 97.5l3.1 1.7M143.6 86.3l-1.4 1.9M143.8 86.5l-.4 .2M143.8 86.5h.6a47.8 47.8 0 0 1 10.1 5.6l.3 .5-.3-.5a47.8 47.8 0 0 0-10.1-5.6zM144.6 86l5.3 2.5 4.9 3.1M144.6 85.9a.74 .74 0 0 0-1 .4M145.5 87l-4.2 8.8M146.1 99.2l1.6 1.3 1.6 2.2M149.6 89l-2 3.6M153.5 91.3l-5.3 8.4M154.8 92.5l.1 .4"/>
<path d="M154.8 91.6a.74 .74 0 0 1 .3 1M155 92.6l-.8 2.2a46.8 46.8 0 0 1-16 29.2l-.7-.2-10.8-5.9-.5-.5M174.6 97.5l-.1 2.7-1.7 3.1-1-.6zM175.1 99.7l2.6 1.1M175.2 96.9l-.1 2.8M175.5 96.6h.1M175.5 96.6l2 .1 2.4 .7M175.6 96.6h.1M175.6 96.6l-.4 .3M178.5 95.9l6.7 3.6M179.2 88.2a57.5 57.5 0 0 0-16 29.1M179.9 97.5l3.2 1.7"/>
<path d="M180.7 86.3l-1.5 1.9M180.8 86.5h.6a45.2 45.2 0 0 1 10.1 5.6l.4 .5-.4-.5a45.2 45.2 0 0 0-10.1-5.6zM180.8 86.5l-.3 .2M181.6 86l5.3 2.5 5 3.1M181.7 85.9a.74 .74 0 0 0-1 .4M182.6 87l-4.2 8.8M183.1 99.2l1.6 1.3 1.6 2.2M186.6 89l-2 3.6M190.5 91.3l-5.2 8.4M191.9 92.5v.4M191.9 91.6a.74 .74 0 0 1 .2 1M192.1 92.6l-.8 2.2a46.8 46.8 0 0 1-16.1 29.2l-.7-.2-10.8-5.9-.5-.5"/>
<path d="M242.7 97.5l-.3 2.7-1.7 3.1-.9-.6zM243.5 96.6h.1M243.5 96.6l-.3 .3-.1 2.8 2.6 1.1M243.6 96.6l1.9 .1 2.5 .7M246.5 95.9l6.7 3.6M247.9 97.5l3.2 1.7M248.7 86.3l-1.5 1.9a57.2 57.2 0 0 0-16 29.2l.5 .5 10.8 5.9 .7 .2a47 47 0 0 0 16-29.2l.9-2.2a.74 .74 0 0 0-.2-1M248.8 86.5h.6a46.7 46.7 0 0 1 10.1 5.6l.4 .5-.4-.5a46.7 46.7 0 0 0-10.1-5.6zM248.8 86.5l-.3 .2M249.6 86l5.3 2.5 4.9 3.1M249.6 85.9a.74 .74 0 0 0-.9 .4M250.6 87l-4.2 8.8"/>
<path d="M251.1 99.2l1.6 1.3 1.6 2.2-2.5 1.8M254.6 89l-2 3.6M258.5 91.3l-5.2 8.4M259.9 92.5v.4M64.2 117.4l.6 .5-.4 .2 5.5 3.2 5.7 2.9v-.4l.7 .2-.5 .5-.7 .3-5.5-2.8-5.3-3.2-.2-.7zM64.4 118.1l.4-.2 10.8 5.9v.4l-5.7-2.9zM69.2 109.6l-3.8 8.3 9.8 5.4M69.7 109.6l1.8-.9 .2 .6 3.7 2.1 3.7 2 .7-.2 .1 2-1.4 .7-.6-.1-7.6-4.2-.5-.4zM71.6 107.2l-1.5 .6 2.4-4.4 1 .5-1.8 3.3M75.9 100.7l-4.1 7.4M78.7 100.8l3.8 2.1M80.2 115.7l-5 7.5"/>
<path d="M80.9 112.3l1.8-3.4 1 .7-2.5 4.3-.3-1.6M82.6 102.8l2.2 1.7M84.2 105.2l-4.1 7.4M84.7 105.3l2.2-1.6-2.9 5.2-1-.5zM87.3 102.7l-2.5 1.8M126.2 117.4l.5 .5-.4 .2 5.5 3.2 5.7 2.9v-.4l.7 .2-.5 .5-.8 .3-5.5-2.8-5.2-3.2-.3-.7zM126.3 118.1l.4-.2 10.8 5.9v.4l-5.7-2.9zM131.1 109.6l-3.8 8.3 9.8 5.4M131.6 109.6l1.8-.9 .2 .6 3.7 2.1 3.7 2 .6-.2 .2 2-1.4 .7-.6-.1-7.6-4.2-.5-.4zM133.6 107.2l-1.6 .6 2.4-4.4 1 .5-1.8 3.3M137.8 100.7l-4.1 7.4M140.6 100.8l3.8 2.1"/>
<path d="M142.2 115.7l-5.1 7.5M142.7 112.3l1.9-3.4 1 .7-2.5 4.3-.3-1.6M144.4 102.8l2.3 1.7M146 105.2l-4.1 7.4M146.6 105.3l2.2-1.6-2.9 5.2-1-.5zM149.2 102.7l-2.5 1.8M163.2 117.4l.5 .5-.3 .2 5.5 3.2 5.6 2.9v-.4l.7 .2-.5 .5-.7 .3-5.5-2.8-5.3-3.2-.2-.7zM163.4 118.1l.3-.2 10.8 5.9v.4l-5.6-2.9zM168.1 109.6l-3.7 8.3 4.8 2.8 5 2.6M168.6 109.6l1.8-.9 .2 .6 3.7 2.1 3.8 2 .6-.2 .2 2-1.4 .7-.6-.1-7.7-4.2-.4-.4zM170.6 107.2l-1.5 .6 2.3-4.4 1.1 .5-1.9 3.3M174.8 100.7l-4.1 7.4"/>
<path d="M177.7 100.8l3.8 2.1M179.2 115.7l-5.1 7.5M181.5 102.8l2.3 1.7M181.7 108.9l1 .7-2.5 4.3-.4-1.6zM183.1 105.2l-4.1 7.4M183.6 105.3l2.2-1.6-2.8 5.2-1.1-.5zM186.3 102.7l-2.6 1.8M231.2 117.4l.5 .5-.3 .2 5.5 3.2 5.6 2.9v-.4l.7 .2-.5 .5-.7 .3-5.5-2.8-5.3-3.2-.2-.7zM231.4 118.1l.3-.2 10.8 5.9v.4l-5.6-2.9zM236.1 109.6l-3.7 8.3 4.8 2.8 4.9 2.6M236.6 109.6l1.9-.9 .1 .6 3.7 2.1 3.7 2 .7-.2 .2 2-1.5 .7-.5-.1-7.7-4.2-.4-.4zM238.6 107.2l-1.5 .6 2.3-4.4 1.1 .5-1.9 3.3"/>
<path d="M242.9 100.7l-4.1 7.4M245.7 100.8l3.8 2.1M247.2 115.7l-5.1 7.5M247.8 112.3l1.8-3.4 1.1 .7-2.5 4.3-.3-1.6M249.5 102.8l2.3 1.7M251.1 105.2l-4.1 7.4M251.7 105.3l2.1-1.6-2.8 5.2-1-.5zM76.3 124l-.5 .5-.7 .3M138.2 124l-.5 .5-.8 .3M175.2 124l-.5 .5-.7 .3M243.2 124l-.5 .5-.7 .3"/>
</g>
<!-- layer: 0 -->
<g fill="none" stroke="#0f0" stroke-width=".51">
<path d="M58.8 84h2.9v6h-2.9zM94.4 84h2.9v6h-2.9zM127.6 84h2.9v6h-2.9zM162.2 84h2.9v6h-2.9zM196.8 84h3v6h-3zM230 84h3v6h-3zM265.6 84h3v6h-3zM58.8 126.1h2.9v5.9h-2.9zM99.9 130.5h3v5.9h-3zM137 129.1h6v2.9h-6zM184.4 129.1h5.9v2.9h-5.9zM224.5 130.5h2.9v5.9h-2.9z"/>
<path d="M265.6 126.1h3v5.9h-3zM58.8 176.5h2.9v6h-2.9zM99.9 176.5h3v6h-3zM137 176.5h3v6h-3zM187.4 176.5h2.9v6h-2.9zM224.5 176.5h2.9v6h-2.9zM265.6 176.5h3v6h-3zM58.8 239.4h2.9v5.9h-2.9zM94.4 239.4h2.9v5.9h-2.9zM127.6 239.4h2.9v5.9h-2.9zM162.2 239.4h2.9v5.9h-2.9zM196.8 239.4h3v5.9h-3z"/>
<path d="M230 239.4h3v5.9h-3zM265.6 239.4h3v5.9h-3zM58.8 281.4h2.9v6h-2.9zM99.9 284.4h3v5.9h-3zM137 284.4h6v3h-6zM184.4 284.4h5.9v3h-5.9zM224.5 284.4h2.9v5.9h-2.9zM265.6 281.4h3v6h-3zM58.8 331.9h2.9v5.9h-2.9zM99.9 331.9h3v5.9h-3zM137 331.9h3v5.9h-3zM187.4 331.9h2.9v5.9h-2.9z"/>
<path d="M224.5 331.9h2.9v5.9h-2.9zM265.6 331.9h3v5.9h-3z"/>
</g>
<g font-size="4.8">
<text x="141.2" y="106.3">STILT PARKING</text>
<text x="143.9" y="112.1">53'-0&quot;X11'-9&quot;</text>
</g>
<g font-size="4.3">
<text x="153.1" y="233.4">A</text>
<text x="151.3" y="349.5">A'</text>
</g>
<g font-size="4.1">
<text x="138.4" y="206.1">S T I L T P A R K I N G P L A N</text>
<text x="138.9" y="355.8">S T I L T F L O O R P L A N</text>
</g>
<g font-size="3.8">
<text x="75.8" y="153.8">SHOP</text>
<text x="113.7" y="153.8">SHOP</text>
<text x="200.5" y="153.8">SHOP</text>
<text x="239.6" y="153.8">SHOP</text>
<text x="70.5" y="158.4">10'-0&quot;X12'-9&quot;</text>
<text x="109.5" y="158.4">9'-0&quot;X12'-9&quot;</text>
<text x="196.3" y="158.4">9'-0&quot;X12'-9&quot;</text>
<text x="234.3" y="158.4">10'-0&quot;X12'-9&quot;</text>
<text x="72.2" y="256.7">KITCHEN</text>
<text x="69.9" y="261.3">8'-3&quot;X11'-0&quot;</text>
<text x="235.1" y="263.9">8'-3&quot;X11'-0&quot;</text>
<text x="237.3" y="259.3">KITCHEN</text>
<text x="138" y="270.3">STUDY RM.</text>
<text x="138" y="275">8'-0&quot;X11'-0&quot;</text>
<text x="172.4" y="271.4">STUDY RM.</text>
<text x="171.4" y="276.1">8'-0&quot;X11'-0&quot;</text>
<text x="108.5" y="303.5">LIVING HALL</text>
<text x="197.2" y="306">LIVING HALL</text>
<text x="109.8" y="308.1">9'-0&quot;X12'-0&quot;</text>
<text x="198.6" y="310.6">9'-0&quot;X12'-0&quot;</text>
<text x="234.3" y="309.2">BED ROOM</text>
<text x="73" y="315.4">BED ROOM</text>
<text x="234.3" y="313.7">10'-0&quot;X12'-0&quot;</text>
<text x="72" y="320">10'-0&quot;X12'-0&quot;</text>
</g>
<g font-size="3.3">
<text x="155.8" y="201.3">R</text>
<text x="162.4" y="201.3">O</text>
<text x="169.8" y="201.3">A</text>
<text x="175.9" y="201.3">D</text>
</g>
<g font-size="2.6">
<text x="60.1" y="82.2">01</text>
<text x="96.6" y="82.6">02</text>
<text x="128.4" y="82.7">03</text>
<text x="162.1" y="82.6">04</text>
<text x="195.6" y="82.8">05</text>
<text x="227.9" y="82.8">06</text>
<text x="269.7" y="87.1">07</text>
<text x="54.3" y="130.9">08</text>
<text x="99.6" y="128.8">09</text>
<text x="138.6" y="128.1">10</text>
<text x="186.5" y="126.4">11</text>
<text x="224" y="129.2">12</text>
<text x="269.1" y="131.2">13</text>
<text x="74.8" y="137.8">L O F T</text>
<text x="115.7" y="137.8">L O F T</text>
<text x="202.4" y="137.8">L O F T</text>
<text x="242.4" y="137.8">L O F T</text>
<text x="152.7" y="139.9">LOBBY 3'-6&quot; WIDE</text>
<text x="144.7" y="146.9">UP</text>
<text x="96.1" y="179.9">15</text>
<text x="133.1" y="179.5">16</text>
<text x="190.7" y="179.6">17</text>
<text x="228.3" y="179.5">18</text>
<text x="54.8" y="181.4">14</text>
<text x="79" y="180.3">R/S</text>
<text x="121.8" y="180.3">R/S</text>
<text x="205.3" y="180.3">R/S</text>
<text x="243.9" y="180.3">R/S</text>
<text x="269.6" y="181.7">19</text>
<text x="98.3" y="238.1">02</text>
<text x="127.9" y="238">03</text>
<text x="162.2" y="237.7">04</text>
<text x="195.9" y="238">05</text>
<text x="226.6" y="238.2">06</text>
<text x="54.6" y="243.4">01</text>
<text x="269.6" y="241.8">07</text>
<text x="99.2" y="250.4">BATH</text>
<text x="96.3" y="253.7">4'-0&quot;X6'-0&quot;</text>
<text x="217.9" y="255.4">4'-0&quot;X6'-0&quot;</text>
<text x="220.8" y="252.1">BATH</text>
<text x="54.3" y="286.2">08</text>
<text x="269.1" y="286.6">13</text>
<text x="96.1" y="289">09</text>
<text x="140.6" y="290.5">10</text>
<text x="183.6" y="290.8">11</text>
<text x="228" y="288.8">12</text>
<text x="152.7" y="295.2">LOBBY 3'-6&quot; WIDE</text>
<text x="144.7" y="302">UP</text>
<text x="178.7" y="302">DN</text>
<text x="54.8" y="336.8">14</text>
<text x="100.1" y="341">15</text>
<text x="134.5" y="341.3">16</text>
<text x="189.9" y="341.4">17</text>
<text x="225.1" y="341.3">18</text>
<text x="269.6" y="337">19</text>
<text x="77.2" y="344.7">B</text>
<text x="80.9" y="344.7">A</text>
<text x="85.1" y="344.7">L C O N Y</text>
<text x="102.3" y="344.7">3'-0&quot;</text>
<text x="109.7" y="344.7">W I D E</text>
<text x="207.2" y="344.9">B</text>
<text x="210.9" y="344.9">A</text>
<text x="215.1" y="344.9">L C O N Y</text>
<text x="232.3" y="344.9">3'-0&quot;</text>
<text x="239.7" y="344.9">W I D E</text>
</g>
<text font-size="2.4" x="154.8" y="359.1">B/UP AREA = 1517.00 Sq.Ft.</text>
<g font-size="2.3">
<text x="63.1" y="234.5">B A L C O N Y 3'-0&quot; W I D E</text>
<text x="236" y="234.5">B A L C O N Y 3'-0&quot; W I D E</text>
</g>
<g font-size="2.1">
<text x="158.6" y="160.9">4'-6&quot;X5'-6&quot;</text>
<text x="161.5" y="158.3">LIFT</text>
<text x="115.4" y="250.1">4'-0&quot;X3'-0&quot;</text>
<text x="118.4" y="247.6">W.C.</text>
<text x="200.9" y="250">4'-0&quot;X3'-0&quot;</text>
<text x="203.9" y="247.4">W.C.</text>
<text x="118.9" y="261.2">W.B.</text>
<text x="204.5" y="260.8">W.B.</text>
<text x="101.8" y="275.2">W.M.</text>
<text x="221.3" y="275.2">W.M.</text>
<text x="157.9" y="316.2">4'-6&quot;X5'-6&quot;</text>
<text x="161.5" y="313.6">LIFT</text>
</g>
<g font-size="1.9">
<text x="97.9" y="192.5">UP</text>
<text x="225" y="192.5">UP</text>
</g>
<g font-size="1.8">
<text x="160.1" y="65.4">53'-0&quot;</text>
<text x="42.1" y="139.8">27'-11&quot;</text>
<text x="61.3" y="189.1">3'-0&quot;</text>
<text x="160.1" y="220.8">53'-0&quot;</text>
<text x="48.2" y="295.1">24'-11&quot;</text>
</g>
<g font-size="1.5">
<text x="72.8" y="283.1">RACK</text>
<text x="248.2" y="283.5">RACK</text>
<text x="72.8" y="292.4">RACK</text>
<text x="251.3" y="292.4">RACK</text>
</g>
</svg>
